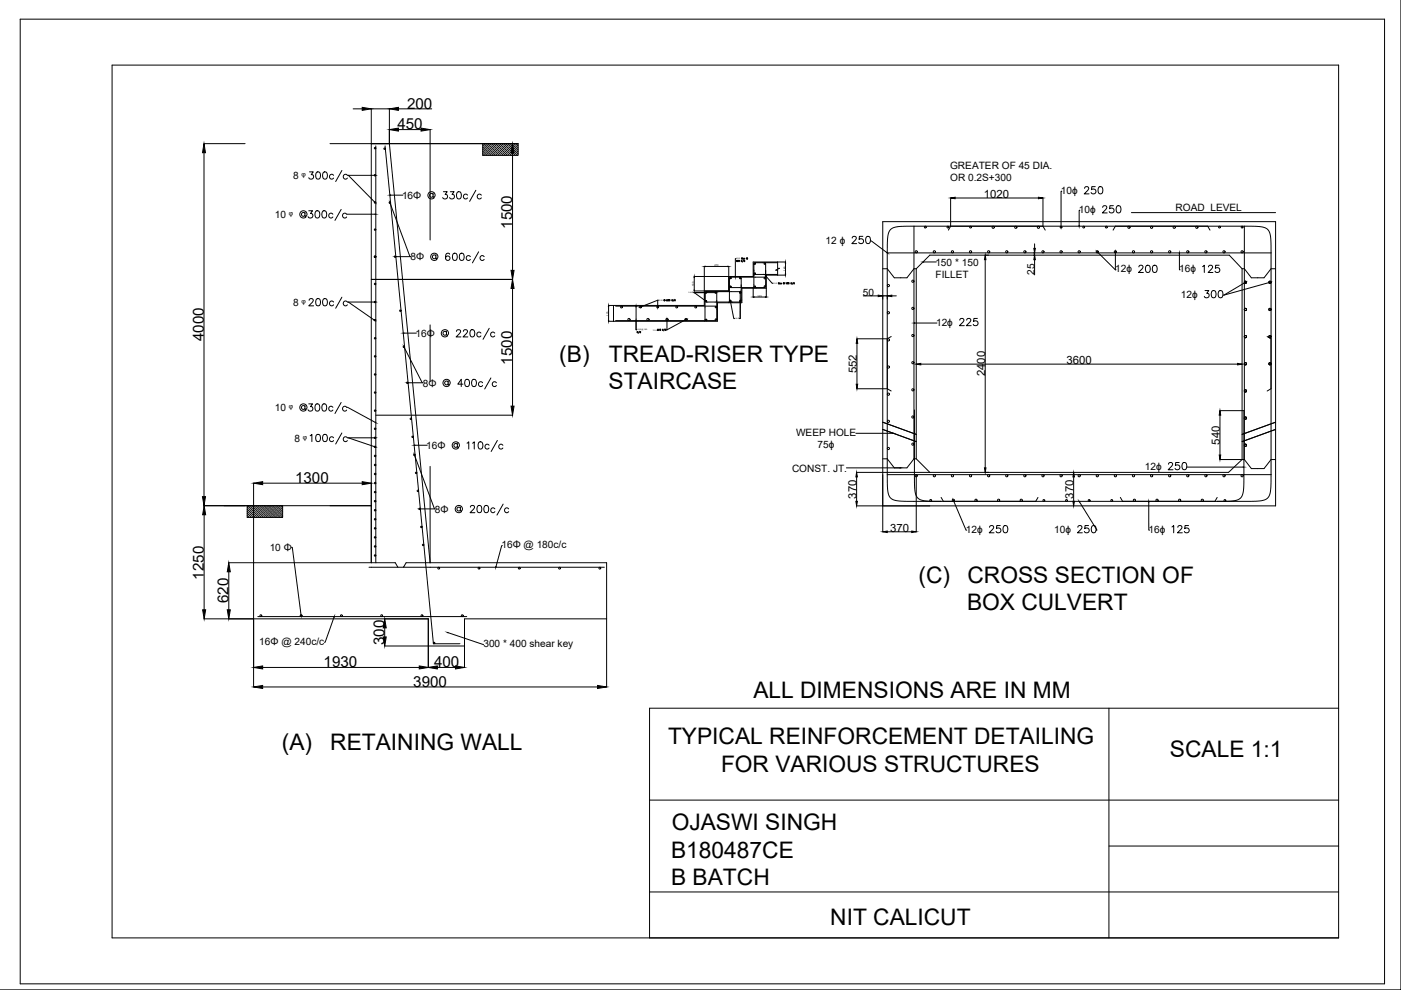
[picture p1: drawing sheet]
<svg xmlns="http://www.w3.org/2000/svg" width="297mm" height="210mm" viewBox="0 0 297 210" stroke-linecap="round" stroke-linejoin="round" font-family="sans-serif">
<!-- layer: 0 -->
<g fill="none" stroke="#000" stroke-width=".21">
<path d="M297 -.1v210h-297M4.3 4.1h289.3v204.5h-289.3zM23.8 13.8h260v185.1h-260zM43.2 30.5h8.8M43.3 32.4v72.9M65.6 36.4h.8l-.4 .6a.51 .51 0 0 1 .4 .9 .51 .51 0 0 1-.9-.2M67.1 36.5a.5 .5 0 0 1 .8 .2l.1 .4a.66 .66 0 0 1-.6 .9 .98 .98 0 0 1-.3-1.5zM68.6 36.5a.5 .5 0 0 1 .7 .2l.1 .4a.66 .66 0 0 1-.6 .9 .98 .98 0 0 1-.2-1.5zM70 30.5h39.8M70.7 37.2a.49 .49 0 0 0-.7-.1 .49 .49 0 0 0 0 .7 .49 .49 0 0 0 .7 0M72.5 36.2l-1.3 2.3M73.7 37.8a.49 .49 0 0 1-.8 0 .49 .49 0 0 1 0-.7 .49 .49 0 0 1 .8 .1h.1l5.6 5.6"/>
<path d="M73.8 37.2h5.6M74.9 23.1h1.9M79.7 30.9v88.4M81.6 30.9l10.3 105.6h5.6M82.6 30.4v-7.3h-3.9v96.2M82.6 30.5l8.6 88.8v-20.4M84.5 23.1h7M84.5 27.5h4.8M91.2 27.5v23.4M102.3 30.5h7.6v2.4h-7.6zM102.3 32.9h.1M102.3 32l.9 .9"/>
<path d="M102.3 31.2l1.8 1.7M102.3 32.5h.1M102.3 31.6l.2 .2M102.4 30.8l.2 .2M102.5 30.5l2.5 2.4M102.5 32.6l.2 .2M102.6 31.9l.2 .2M102.7 31.1l.2 .2M102.9 30.5l.1 .1M102.9 32.2l.3 .2M103 31.4l.3 .3M103.2 30.7l.2 .2"/>
<path d="M103.3 32.5l.2 .2M103.3 30.5l2.5 2.4M103.4 31.8l.2 .2M103.5 31l.2 .2M103.6 32.8l.1 .1M103.7 32.1l.2 .2M103.8 30.5h.1M103.8 31.3l.2 .3M103.9 30.6l.2 .2M104 32.4l.2 .2M104.1 31.7l.2 .2M104.2 30.5l2.5 2.4"/>
<path d="M104.2 30.9l.2 .2M104.3 32.7l.2 .2M104.4 32l.3 .2M104.6 31.2l.2 .2M104.7 30.5l.2 .2M104.8 32.3l.2 .2M104.9 31.6l.2 .2M105 30.8l.2 .2M105.1 30.5l2.5 2.4M105.1 32.6l.2 .2M105.2 31.9l.2 .2M105.3 31.1l.2 .2"/>
<path d="M105.5 30.5l.1 .1M105.5 32.2l.2 .2M105.6 31.4l.2 .3M105.7 30.7l.3 .2M105.8 32.5l.3 .2M105.9 30.5l2.5 2.4M106 31.8l.2 .2M106.1 31l.2 .2M106.2 32.8l.1 .1M106.3 32.1l.2 .2M106.4 30.5h.1M106.4 31.3l.2 .3"/>
<path d="M106.5 30.6l.2 .2M106.6 32.4l.2 .2M106.7 31.7l.2 .2M106.8 30.5l2.5 2.4M106.8 30.9l.2 .2M106.9 32.7l.2 .2M107 32l.2 .2M107.1 31.2l.3 .2M107.2 30.5l.3 .2M107.4 32.3l.2 .2M107.5 31.6l.2 .2M107.6 30.8l.2 .2"/>
<path d="M107.7 30.5l2.2 2.2M107.7 32.6l.2 .2M107.8 31.9l.2 .2M107.9 31.1l.2 .2M108.1 30.5l.1 .1M108.1 32.2l.2 .2M108.2 31.4l.2 .3M108.3 30.7l.2 .2M108.4 32.5l.2 .2M108.5 30.5l1.4 1.3M108.5 31.8l.3 .2M108.6 31l.3 .2"/>
<path d="M108.7 32.4v24.9M108.8 32.8v.1M108.9 32.1l.2 .2M109 30.5h.1M109 31.3l.2 .3M109.1 30.6l.2 .2M109.2 32.4l.2 .2M109.3 31.7l.2 .2M109.4 30.5l.5 .4M109.4 30.9l.2 .2M109.5 32.7l.2 .2M109.6 32l.2 .2"/>
<path d="M109.7 31.2l.2 .2M230 39.9l.2-.3h.3l.3 .3-.2 .5-.7 .7h1M232.2 39.6h-.7l-.1 .6a.54 .54 0 0 1 .8 0 .54 .54 0 0 1-.1 .8 .54 .54 0 0 1-.8-.2M233 39.6a.5 .5 0 0 1 .8 .3v.3a.66 .66 0 0 1-.6 .9 .98 .98 0 0 1-.2-1.5zM78.7 59.2h30M82.7 43.1l4.2 11.3h.2M83.9 54.4h3M92.4 54.3a.4 .4 0 0 0-.6-.2 .4 .4 0 0 0 0 .7 .4 .4 0 0 0 .6-.2M92.4 54.1l.1 .8a.66 .66 0 0 0 .2-1 .66 .66 0 0 0-.9-.1 .77 .77 0 0 0-.4 1.1 .77 .77 0 0 0 1.2 .1M95.3 53.9v-.1a.5 .5 0 0 0-.8 .2 .9 .9 0 0 0 .4 1.2 .48 .48 0 0 0 .5-.4 .48 .48 0 0 0-.4-.5 .48 .48 0 0 0-.5 .4M96.1 53.8a.5 .5 0 0 1 .8 .2v.3a.66 .66 0 0 1-.5 .9 .98 .98 0 0 1-.3-1.4zM97.6 53.8a.5 .5 0 0 1 .7 .2l.1 .3a.66 .66 0 0 1-.6 .9 .98 .98 0 0 1-.2-1.4z"/>
<path d="M99.7 54.4a.49 .49 0 0 0-.7-.1 .49 .49 0 0 0 0 .8 .49 .49 0 0 0 .7-.1M101.5 53.4l-1.3 2.3M102.7 54.4a.49 .49 0 0 0-.8-.1 .49 .49 0 0 0 0 .8 .49 .49 0 0 0 .8-.1M147.2 58.8v2.7M149.3 56.5v8.3h-20.3M149.5 56.5h4.8M154.5 56.5v5.2h-7.3M156.1 54.8h-.2v3.8M156.1 55.2l.1 .3M156.5 55.2l-.2 .1 .2 .2v-.2l-.2 .1M156.9 58.8l.2 .3v4.7l-.1 .2h-7.2l-.3-.2M157.2 54.8h.1"/>
<path d="M157.2 54.7l.1 .2M157.3 55.3h-.2l.1 .2 .1-.1M157.4 54.7h.1M157.4 54.8v.1M157.5 54.8h.1l-.1 .1h.2M157.7 55.1l-.3 .5M157.9 54.8l-.2 .1M157.9 55.3h-.2l.1 .2 .1-.1M158.4 54.8h-.1h.1M158.4 54.7l.1 .2-.1-.2-.2 .1 .3 .1M159.8 57.9l.3 .3h4.8M162 55.7l.3 .3v4.7l-.1 .2-7.3 .1-.2-.3"/>
<path d="M162.3 59.1l-.2-.3h-7.3l-.1 .3v4.9M162.4 58.6l1.3 1.5h.2M164.9 55.7h-4.8l-.2 .1-.1 4.9 .3 .3M164.9 55.6v1.3h.4l-.8 .4h.4v1M165 59.9l.1 .3M165.2 59.9h.1M166.2 60l.1 .1-.1-.2-.2 .2 .3 .1M166.5 55.7v2.4M166.6 55.6h-6.9v3h-12.5M166.6 58.3h-4.1v4.7M166.6 60l.1 .2M167 60l-.2 .1 .2 .1v-.1h-.2"/>
<path d="M167.9 60h-.2v.2l.2-.1M168.2 59.9l-.3 .4M168.5 60h-.3l.1 .2 .2-.1M188.1 53.6v47M188.1 53.6h81.4M188.1 57l1.5 1.9h2.7l1.5-1.9h.5M193.8 48l-3.6 .1-.8 .2-.6 .4-.3 .5-.3 .9-.1 3.5M193.8 48v49.3M193.8 48h70M194.3 57v40.3M194.3 57l2.8-2.9h63.5l2.7 2.9v40.4M195.8 55.5h2.7"/>
<path d="M201.6 42v6l-.5 .8M202.5 42h17.7M208.9 55.1v44.1M219.4 51.7v1M219.4 53.6v.5M219.4 55.1v3.2M221.1 42v6l.5 .8M239.9 45.1h30.5M256.1 48l.4 .8M263.8 48l3.5 .1 .9 .2 .6 .4 .4 .5 .2 .9 .1 3.5M263.8 48v49.4M269.5 53.6v47"/>
<path d="M65.5 63.7l.3-.4h.3l.3 .3-.2 .5-.7 .7h1M67.1 63.4a.5 .5 0 0 1 .8 .2l.1 .4a.66 .66 0 0 1-.6 .8 .98 .98 0 0 1-.3-1.4zM68.6 63.4a.5 .5 0 0 1 .7 .2l.1 .4a.66 .66 0 0 1-.6 .8 .98 .98 0 0 1-.2-1.4zM70.7 64a.49 .49 0 0 0-.7 0 .49 .49 0 0 0 0 .7 .49 .49 0 0 0 .7-.1M72.5 63l-1.3 2.4M73.7 64.6a.49 .49 0 0 1-.8 .1 .49 .49 0 0 1 0-.7 .49 .49 0 0 1 .8 0h.1l5.5 3.8M73.8 64h5.6M85.7 73.6l3.8 7.6h.2M91.2 68.9v12M108.7 61.2v24.9M129 65v2.9M130.1 64.8v3.3"/>
<path d="M130.5 64.9h21.2l.3 .3M130.5 68h19.3M139.4 69.9h.2l-.2 .2h.2M139.4 63.7v1.3M139.6 63.7l-3.7 1.3M139.7 69.8v.3M140.6 69.9h-.2l.1 .2 .1-.1M140.9 63.7l-.1-.1 .2 .1v-.2l-.2 .1v.2h.2M141 69.7l-.3 .5M141.2 69.9h-.2l.1 .2 .1-.1M141.3 63.6h.2l-.2 .2h.2M141.4 67.9v2"/>
<path d="M142.6 63.6h-.2l.1 .2 .1-.1M142.9 63.5l-.2 .4M143.2 63.6h-.2v.2l.2-.1M145.3 67.8l-4 2.1M147 62l2.6 1.8M147.2 62h4.4M149.8 68h.1M151.7 61.8l.3 .3v5.6l-.3 .3h-2.1l-.1-.2v-5.7l.1-.2 7.3-.1 .2 .3M154.7 63.8l.2 .2M154.9 64l.7 3.5h.1M156.9 62.1v5.4M157 64l-.1 3.5h-.1"/>
<path d="M159.7 61.1v1.9M159.9 63h2.4M162.5 61.1h-5.2v3.1h-5.2v3.9h-23.1M165 60h.1M165.2 60v.2M165.3 60.1l.1-.1-.1 .2h.2M165.7 60.1l-.2 .1M166.2 60l-.1 .1h.1M181.7 72.8v8.7M183 62.7h3.2M187.2 62.7h.9M188.9 71.4l-.8 .4h-6.4"/>
<path d="M189.1 62.7h.9M195.2 77.2h67.2M268.7 71.4l.8 .4M64.7 86.2a.4 .4 0 0 0-.6-.1 .4 .4 0 0 0 0 .6 .4 .4 0 0 0 .6-.1M64.7 86v.8a.66 .66 0 0 0 .2-.9 .66 .66 0 0 0-.9-.2 .77 .77 0 0 0-.3 1.2 .77 .77 0 0 0 1.2 0M65.5 85.6h.8l-.5 .6a.51 .51 0 0 1 .4 .8 .51 .51 0 0 1-.9-.1M67 85.7a.5 .5 0 0 1 .7 .2l.1 .4a.66 .66 0 0 1-.6 .9 .98 .98 0 0 1-.2-1.5zM68.5 85.7a.5 .5 0 0 1 .7 .2l.1 .4a.66 .66 0 0 1-.6 .9 .98 .98 0 0 1-.2-1.5zM70.6 86.4a.49 .49 0 0 0-.7-.1 .49 .49 0 0 0 0 .7 .49 .49 0 0 0 .7-.1M72.3 85.3l-1.3 2.4M73.5 86.9a.49 .49 0 0 1-.7 .1 .49 .49 0 0 1 0-.7 .49 .49 0 0 1 .7 .1l6.1 3.2M79.7 88h29"/>
<path d="M86.5 81.2h3M87.9 96.6l4.2 11.3h.2M95 81a.4 .4 0 0 0-.6-.1 .4 .4 0 0 0 0 .6 .4 .4 0 0 0 .6-.1M95 80.8l.1 .8a.66 .66 0 0 0 .2-.9 .66 .66 0 0 0-.9-.2 .77 .77 0 0 0-.4 1.1 .77 .77 0 0 0 1.2 .1M98.2 81.4h-1.1l.7-1v1.6M98.7 80.5a.5 .5 0 0 1 .8 .2v.4a.66 .66 0 0 1-.5 .9 .98 .98 0 0 1-.3-1.5zM100.2 80.5a.5 .5 0 0 1 .7 .2l.1 .4a.66 .66 0 0 1-.6 .9 .98 .98 0 0 1-.2-1.5zM102.3 81.2a.49 .49 0 0 0-.7-.1 .49 .49 0 0 0 0 .7 .49 .49 0 0 0 .7-.1M104.1 80.1l-1.3 2.4M105.3 81.2a.49 .49 0 0 0-.8-.1 .49 .49 0 0 0 0 .7 .49 .49 0 0 0 .8-.1M179.5 99.2h11.3M181.5 91.9h7.8"/>
<path d="M181.7 82.4h6.4l.8 .5M187.2 97.3h.9l1.5 1.9h2.7l1.5-1.9M187.2 91l7.1 2.6M187.2 89.5l7.1 2.6M193.8 97.3h.5M193.9 86.9v15.4l.2 2.5 .5 .8 .8 .5 1.3 .2h2.8M194.3 97.3l2.8 2.9M251.7 99h11.9M258.6 87.1h5.1M258.7 88v8.5M263.7 87.1v10.3M269.5 82.4l-.8 .5"/>
<path d="M270.4 97.4h-.9l-1.5 2h-2.7M270.4 91l-7.1 2.6M270.4 89.5l-7.1 2.6M43.2 107.2h35.5M43.3 109.1v20.2M48.5 119.3h35.3l.6 1M52.4 107.2h7.5v2.5h-7.5zM52.4 109.7h.1M52.4 108.8l.9 .9M52.4 107.9l1.8 1.8M52.4 109.2l.1 .1M52.4 108.4l.2 .1"/>
<path d="M52.5 107.6l.2 .2M52.6 107.2l2.4 2.5M52.6 109.4l.2 .2M52.7 108.6l.2 .3M52.8 107.9l.2 .2M53 107.2l.1 .1M53 109l.2 .2M53.1 108.2l.2 .2M53.2 107.5l.2 .2M53.3 109.3l.2 .2M53.4 107.2l2.5 2.5M53.4 108.5l.3 .2"/>
<path d="M53.5 107.8l.3 .2M53.7 109.6v.1M53.8 108.9l.2 .2M53.8 102.4v43.3M53.9 107.2h.1M53.9 108.1l.2 .2M54 107.3l.2 .3M54.1 109.2l.2 .2M54.2 108.4l.2 .2M54.3 107.2l2.5 2.5M54.3 107.7l.2 .2M54.4 109.5l.2 .2"/>
<path d="M54.5 108.7l.2 .3M54.6 108l.2 .2M54.7 107.2l.2 .3M54.8 109.1l.3 .2M54.9 108.3l.3 .2M55.1 107.6l.2 .2M55.1 107.2l2.5 2.5M55.2 109.4l.2 .2M55.3 108.6l.2 .3M55.4 107.9l.2 .2M55.6 107.2l.1 .1M55.6 109l.2 .2"/>
<path d="M55.7 102.4h21.1M55.7 108.2l.2 .2M55.8 107.5l.2 .2M55.9 109.3l.2 .2M56 107.2l2.5 2.5M56 108.5l.2 .2M56.1 107.8l.2 .2M56.2 109.6l.1 .1M56.3 108.9l.3 .2M56.4 107.2h.1M56.5 108.1l.2 .2M56.6 107.3l.2 .3"/>
<path d="M56.7 109.2l.2 .2M56.8 108.4l.2 .2M56.9 107.2l2.4 2.5M56.9 107.7l.2 .2M57 109.5l.2 .2M57.1 108.7l.2 .3M57.2 108l.2 .2M57.3 107.2l.2 .3M57.4 109.1l.2 .2M57.5 108.3l.2 .2M57.6 107.6l.3 .2M57.7 107.2l2.2 2.2"/>
<path d="M57.7 109.4l.3 .2M57.9 108.6l.2 .3M58 107.9l.2 .2M58.2 107.2l.1 .1M58.2 109l.2 .2M58.3 108.2l.2 .2M58.4 107.5l.2 .2M58.5 109.3l.2 .2M58.6 107.2l1.3 1.4M58.6 108.5l.2 .2M58.7 107.8l.2 .2M58.8 109.6l.1 .1"/>
<path d="M58.9 108.9l.2 .2M59 107.2h.1M59 108.1l.3 .2M59.1 107.3l.3 .3M59.3 109.2l.2 .2M59.4 108.4l.2 .2M59.5 107.2l.4 .5M59.5 107.7l.2 .2M59.6 109.5l.2 .2M59.7 108.7l.2 .3M59.8 108l.1 .1M59.9 107.2v.1"/>
<path d="M61.8 116.1h.2l1.8 14.3M89.1 107.9h3M97.6 107.8a.4 .4 0 0 0-.6-.2 .4 .4 0 0 0 0 .6 .4 .4 0 0 0 .6-.1M97.6 107.5l.1 .8a.66 .66 0 0 0 .2-.9 .66 .66 0 0 0-.9-.2 .77 .77 0 0 0-.4 1.2 .77 .77 0 0 0 1.2 .1M99.7 107.5l.3-.3h.5l.1 .3-.2 .5-.7 .7h1M101.3 107.2a.5 .5 0 0 1 .8 .3v.3a.66 .66 0 0 1-.5 .9 .98 .98 0 0 1-.3-1.5zM102.8 107.2a.5 .5 0 0 1 .7 .3l.1 .3a.66 .66 0 0 1-.6 .9 .98 .98 0 0 1-.2-1.5zM104.9 107.9a.49 .49 0 0 0-.7-.1 .49 .49 0 0 0 0 .8 .49 .49 0 0 0 .7-.1M106.5 115.7h-.1l-1.2 4.4M106.7 106.9l-1.3 2.3M107.8 107.9a.49 .49 0 0 0-.7-.1 .49 .49 0 0 0 0 .8 .49 .49 0 0 0 .7-.1M181.6 107.3h88.8v-60.3h-83.2v65.8"/>
<path d="M181.6 100.2h78.9M181.6 101.1v5.2M188.1 100.6l.1 3.4 .2 .9 .3 .6 .6 .4 .7 .2 3 .2 73.8-.1 1.5-.3 .8-.8 .3-1.4 .1-3.1M188.1 100.6h81.4M188.1 112.8h5.2M194.3 100.6v12.2M220.1 105.5l-.5 .8M227.6 101.1v5.2M237.5 105.5l.5 .8M243.6 106.4v6h.1M248.5 111.7l.3-.3v1.6M249.7 111.8l.3-.4h.3l.3 .3-.2 .5-.8 .8h1.1"/>
<path d="M252 111.4h-.7l-.1 .7a.54 .54 0 0 1 .8 0 .54 .54 0 0 1-.1 .8 .54 .54 0 0 1-.8-.2M258.1 105.5l-.5 .8M263.7 100.6l-.1 3.6-.2 .8-.4 .6-.5 .4-.9 .2-3.5 .1M43.3 131.2h47.5v10.3M48.5 121.2v8.1M54.7 130.7h44.3M70.8 130.9l-1.9 5.3h-.1M78.2 120.3h49.9M81.5 137h17M81.6 133.1v1.9M85.6 120.3l.5-1h42.5v26.4M95 134.1l7.5 2.5"/>
<path d="M128.6 131.2h-30.1v10.3M55.7 141.5h33.2M55.7 145.7h71M92.7 141.5h3.9M235.1 150.2v48.7M283.8 150.2h-146.1v48.7M137.7 169.6h146.1M235.1 179.4h48.7M137.7 189.1h146.1"/>
<circle cx="79.5" cy="37.2" r=".15"/>
<circle cx="79.5" cy="31.4" r=".15"/>
<circle cx="81.5" cy="31.5" r=".15"/>
<circle cx="79.5" cy="54.4" r=".15"/>
<circle cx="83.8" cy="54.4" r=".15"/>
<circle cx="154.9" cy="58.9" r=".15"/>
<circle cx="156.7" cy="55.3" r=".13"/>
<circle cx="156.9" cy="59" r=".15"/>
<circle cx="160" cy="55.9" r=".15"/>
<circle cx="160" cy="58" r=".15"/>
<circle cx="162.1" cy="55.9" r=".15"/>
<circle cx="162.1" cy="59" r=".15"/>
<circle cx="193.5" cy="59.6" r=".23"/>
<circle cx="194.3" cy="53.4" r=".23"/>
<circle cx="196.2" cy="48.2" r=".19"/>
<circle cx="198.1" cy="53.4" r=".23"/>
<circle cx="201" cy="48.2" r=".19"/>
<circle cx="201.9" cy="53.4" r=".23"/>
<circle cx="205.8" cy="53.4" r=".23"/>
<circle cx="205.8" cy="48.2" r=".19"/>
<circle cx="209.6" cy="53.4" r=".23"/>
<circle cx="210.6" cy="48.2" r=".23"/>
<circle cx="213.5" cy="53.4" r=".23"/>
<circle cx="215.4" cy="48.2" r=".23"/>
<circle cx="217.3" cy="53.4" r=".23"/>
<circle cx="220.2" cy="48.2" r=".23"/>
<circle cx="221.1" cy="53.4" r=".23"/>
<circle cx="225" cy="53.4" r=".23"/>
<circle cx="225" cy="48.2" r=".19"/>
<circle cx="228.8" cy="53.4" r=".23"/>
<circle cx="244.2" cy="48.2" r=".23"/>
<circle cx="249" cy="48.2" r=".23"/>
<circle cx="253.8" cy="48.2" r=".23"/>
<circle cx="258.5" cy="48.1" r=".19"/>
<circle cx="263.3" cy="48.1" r=".19"/>
<circle cx="263.3" cy="53.4" r=".23"/>
<circle cx="79.5" cy="71.7" r=".15"/>
<circle cx="79.5" cy="75.6" r=".15"/>
<circle cx="79.5" cy="60.2" r=".15"/>
<circle cx="79.5" cy="64" r=".15"/>
<circle cx="79.5" cy="79.4" r=".15"/>
<circle cx="79.5" cy="67.9" r=".15"/>
<circle cx="84.9" cy="65.9" r=".15"/>
<circle cx="131.8" cy="65.1" r=".19"/>
<circle cx="139.4" cy="65.1" r=".19"/>
<circle cx="140" cy="69.9" r=".13"/>
<circle cx="141.4" cy="67.7" r=".23"/>
<circle cx="141.7" cy="63.6" r=".13"/>
<circle cx="142" cy="63.6" r=".13"/>
<circle cx="143.5" cy="65.1" r=".19"/>
<circle cx="145.4" cy="67.7" r=".23"/>
<circle cx="147.5" cy="65.1" r=".19"/>
<circle cx="149.7" cy="62" r=".15"/>
<circle cx="149.7" cy="63.9" r=".15"/>
<circle cx="149.7" cy="67.8" r=".15"/>
<circle cx="151.8" cy="62" r=".15"/>
<circle cx="151.8" cy="67.8" r=".15"/>
<circle cx="151.8" cy="65.1" r=".15"/>
<circle cx="154.8" cy="60.8" r=".15"/>
<circle cx="154.9" cy="63.8" r=".15"/>
<circle cx="156.9" cy="62" r=".15"/>
<circle cx="157" cy="63.8" r=".15"/>
<circle cx="160" cy="60.8" r=".15"/>
<circle cx="162.2" cy="60.7" r=".15"/>
<circle cx="167.2" cy="60.1" r=".13"/>
<circle cx="188.3" cy="66.3" r=".23"/>
<circle cx="188.3" cy="60.5" r=".23"/>
<circle cx="188.3" cy="72.1" r=".23"/>
<circle cx="188.3" cy="77.8" r=".23"/>
<circle cx="193.5" cy="76.9" r=".23"/>
<circle cx="264.1" cy="71.4" r=".23"/>
<circle cx="264.1" cy="77.1" r=".23"/>
<circle cx="269.3" cy="71.4" r=".23"/>
<circle cx="269.3" cy="77.1" r=".23"/>
<circle cx="79.5" cy="87.1" r=".15"/>
<circle cx="79.5" cy="98.6" r=".15"/>
<circle cx="79.5" cy="83.2" r=".15"/>
<circle cx="86.4" cy="81.2" r=".15"/>
<circle cx="87.1" cy="88.8" r=".15"/>
<circle cx="188.3" cy="89.3" r=".23"/>
<circle cx="188.3" cy="95.1" r=".23"/>
<circle cx="188.3" cy="83.6" r=".23"/>
<circle cx="193.5" cy="82.7" r=".23"/>
<circle cx="193.5" cy="88.4" r=".23"/>
<circle cx="193.5" cy="94.2" r=".23"/>
<circle cx="264.1" cy="82.9" r=".23"/>
<circle cx="264.1" cy="88.6" r=".23"/>
<circle cx="264.1" cy="94.4" r=".23"/>
<circle cx="79.5" cy="108.2" r=".15"/>
<circle cx="79.5" cy="106.3" r=".15"/>
<circle cx="79.5" cy="100.5" r=".15"/>
<circle cx="79.5" cy="104.3" r=".15"/>
<circle cx="79.5" cy="102.4" r=".15"/>
<circle cx="79.5" cy="115.9" r=".15"/>
<circle cx="79.5" cy="112" r=".15"/>
<circle cx="79.5" cy="110.1" r=".15"/>
<circle cx="79.5" cy="113.9" r=".15"/>
<circle cx="79.5" cy="117.8" r=".15"/>
<circle cx="88.2" cy="100.3" r=".15"/>
<circle cx="88.6" cy="104.1" r=".15"/>
<circle cx="89" cy="107.9" r=".15"/>
<circle cx="89.3" cy="111.7" r=".15"/>
<circle cx="89.7" cy="115.5" r=".15"/>
<circle cx="194.3" cy="100.9" r=".23"/>
<circle cx="198.1" cy="100.9" r=".23"/>
<circle cx="201.9" cy="100.9" r=".23"/>
<circle cx="205.8" cy="100.9" r=".23"/>
<circle cx="209.6" cy="100.9" r=".23"/>
<circle cx="213.5" cy="100.9" r=".23"/>
<circle cx="217.3" cy="100.9" r=".23"/>
<circle cx="221.1" cy="100.9" r=".23"/>
<circle cx="221.3" cy="106.1" r=".19"/>
<circle cx="225" cy="100.9" r=".23"/>
<circle cx="228.8" cy="100.9" r=".23"/>
<circle cx="232.6" cy="100.9" r=".23"/>
<circle cx="236.5" cy="100.9" r=".23"/>
<circle cx="240.3" cy="100.9" r=".23"/>
<circle cx="240.5" cy="106.1" r=".23"/>
<circle cx="244.2" cy="100.9" r=".23"/>
<circle cx="245.3" cy="106.1" r=".23"/>
<circle cx="250.1" cy="106.1" r=".23"/>
<circle cx="254.9" cy="106.1" r=".23"/>
<circle cx="259.7" cy="106.1" r=".19"/>
<circle cx="55.3" cy="130.5" r=".19"/>
<circle cx="63.8" cy="130.5" r=".19"/>
<circle cx="72.4" cy="130.5" r=".19"/>
<circle cx="80.9" cy="130.5" r=".19"/>
<circle cx="89.5" cy="130.5" r=".19"/>
<circle cx="92" cy="136.3" r=".15"/>
<circle cx="93" cy="120.5" r=".19"/>
<circle cx="98" cy="130.5" r=".19"/>
<circle cx="101.6" cy="120.5" r=".19"/>
<circle cx="110.1" cy="120.5" r=".19"/>
<circle cx="118.6" cy="120.5" r=".19"/>
<circle cx="127.2" cy="120.5" r=".19"/>
</g>
<g fill="#000" stroke="#000" stroke-width=".21">
<path d="M43.3 30.5l.3 1.9h-.7zM76.8 22.8l1.9 .3-1.9 .3zM79.4 37.2h.1zM82.6 23.1l1.9-.3v.6zM82.6 27.5l1.9-.3v.6zM89.3 27.2l1.9 .3-1.9 .3zM108.7 30.5l.3 1.9h-.6zM83.8 54.4h.1zM108.4 57.3h.6l-.3 1.9zM147.2 58.6v.2zM149.3 56.5h.2zM154.3 56.5h.2z"/>
<path d="M155.9 58.6v.2zM162.3 58.5l.1 .1zM166.5 55.6v.1zM166.5 58.1v.2zM195.7 55.5h.1zM201.6 42l.9-.2v.3zM208.9 54.1l.1 1h-.3zM219.2 52.7h.3l-.1 .9zM219.4 54.1l.1 1h-.3zM220.2 41.8l.9 .2-.9 .1zM224.9 48l.1 .2zM79.3 67.8l.1 .1z"/>
<path d="M79.4 64h.1zM108.7 59.2l.3 2h-.6zM129 64.8v.2zM129 67.9v.2zM139.4 65v.1zM141.4 67.7v.2zM145.3 67.8l.1-.1zM147.2 61.5v.2zM149.5 62h.2zM149.6 63.8l.1 .1zM151.6 62h.2zM154.9 63.8v.2z"/>
<path d="M156.9 62l.1 .1zM157 63.8l-.1 .2zM159.7 63h.2zM162.3 62.9l.2 .1zM181.7 71.8l.2 1h-.4zM186.2 62.6l1 .1-1 .2zM188.1 62.7l1-.1v.3zM194.3 77.2l.9-.2v.4zM262.4 77l.9 .2-.9 .2zM86.4 81.2h.1zM108.4 86.1h.6l-.3 1.9zM181.5 81.5h.4l-.2 .9z"/>
<path d="M189.3 91.8l.1 .1zM190.8 99.2h.1zM208.7 99.2h.3l-.1 1zM258.7 87.1l.1 .9h-.3zM42.9 105.3h.7l-.3 1.9zM43.3 107.2l.3 1.9h-.6zM53.8 102.4l1.9-.3v.7zM76.8 102.1l1.9 .3-1.9 .4zM89 107.9h.1zM181.6 100.2l.2 .9h-.3zM181.5 106.3h.3l-.2 1zM187.2 112.8l.9-.2v.3z"/>
<path d="M193.3 112.6l1 .2-1 .1zM227.6 100.2l.2 .9h-.3zM243.6 106.3v.1zM43 129.3h.6l-.3 1.9zM48.5 119.3l.3 1.9h-.6zM48.2 129.3h.6l-.3 1.9zM63.8 130.4v.1zM70.9 130.7l-.1 .1zM81.2 135h.7l-.3 2zM81.6 131.2l.3 1.9h-.7zM94.8 134.1l.2 .1zM105.1 120.1v.2z"/>
<path d="M53.8 141.5l1.9-.3v.6zM53.8 145.7l1.9-.4v.7zM88.9 141.2l1.9 .3-1.9 .3zM90.8 141.5l1.9-.3v.6zM96.6 141.2l1.9 .3-1.9 .3zM126.7 145.3l1.9 .4-1.9 .3z"/>
</g>
<text font-size="11.5" x="201.1" y="114.3">250</text>
<text font-size="8.4" x="227.9" y="49.4">250</text>
<g font-size="7.9">
<text x="231.8" y="58.9">200</text>
<text x="233.9" y="114.3" transform="rotate(-90 233.9 114.3)">250</text>
</g>
<text font-size="7.5" x="249.1" y="58.9">125</text>
<g font-size="7.1">
<text x="179.6" y="55">250</text>
<text x="254.4" y="64.6">300</text>
</g>
<text font-size="6.2" x="64.9" y="96">100c/c</text>
<g font-size="5.7">
<text x="62.8" y="48">@300c/c</text>
<text x="81.8" y="44.1">@ 330c/c</text>
<text x="86.8" y="97">@ 110c/c</text>
</g>
<text font-size="5.3" x="84.7" y="73">@ 220c/c</text>
<g font-size="4.8">
<text x="118.6" y="76.8">(B)</text>
<text x="129.1" y="76.8">TREAD-RISER TYPE</text>
<text x="129" y="82.6">STAIRCASE</text>
<text x="194.7" y="123.6">(C)</text>
<text x="205.1" y="123.6">CROSS SECTION OF</text>
<text x="205" y="129.4">BOX CULVERT</text>
<text x="159.7" y="147.9">ALL DIMENSIONS ARE IN MM</text>
<text x="59.8" y="159">(A)</text>
<text x="70" y="159">RETAINING WALL</text>
<text x="141.6" y="157.8">TYPICAL REINFORCEMENT DETAILING</text>
<text x="248" y="160.6">SCALE 1:1</text>
<text x="152.9" y="163.6">FOR VARIOUS STRUCTURES</text>
<text x="142.4" y="176.1">OJASWI SINGH</text>
<text x="142.3" y="181.9">B180487CE</text>
<text x="142.3" y="187.7">B BATCH</text>
<text x="176" y="196.2">NIT CALICUT</text>
</g>
<g font-size="4.4">
<text x="193" y="70.2">225</text>
<text x="246.9" y="100.9">250</text>
</g>
<text font-size="4" x="137.2" y="72" transform="rotate(-90 137.2 72)">C/C</text>
<g font-size="3.2">
<text x="86.3" y="23">200</text>
<text x="84.2" y="27.4">450</text>
<text x="108.6" y="48.5" transform="rotate(-90 108.6 48.5)">1500</text>
<text x="43.2" y="72.4" transform="rotate(-90 43.2 72.4)">4000</text>
<text x="108.6" y="77.3" transform="rotate(-90 108.6 77.3)">1500</text>
<text x="62.6" y="102.4">1300</text>
<text x="43.2" y="122.9" transform="rotate(-90 43.2 122.9)">1250</text>
<text x="48.5" y="127.9" transform="rotate(-90 48.5 127.9)">620</text>
<text x="81.5" y="136.8" transform="rotate(-90 81.5 136.8)">300</text>
<text x="68.6" y="141.5">1930</text>
<text x="92" y="141.5">400</text>
<text x="87.6" y="145.6">3900</text>
</g>
<g font-size="2.4">
<text x="208.6" y="41.9">1020</text>
<text x="226.1" y="77.2">3600</text>
<text x="181.6" y="79.1" transform="rotate(-90 181.6 79.1)">552</text>
<text x="208.8" y="79.8" transform="rotate(-90 208.8 79.8)">2400</text>
<text x="258.6" y="94.3" transform="rotate(-90 258.6 94.3)">540</text>
<text x="181.6" y="105.7" transform="rotate(-90 181.6 105.7)">370</text>
<text x="227.6" y="105.7" transform="rotate(-90 227.6 105.7)">370</text>
<text x="188.7" y="112.7">370</text>
</g>
<g font-size="2.1">
<text x="201.4" y="35.8">GREATER OF 45 DIA.</text>
<text x="62.1" y="38">8 ᵠ</text>
<text x="201.4" y="38.4">OR 0.2S+300</text>
<text x="224.9" y="41.1">10ɸ</text>
<text x="58.2" y="46.2">10 ᵠ</text>
<text x="85.2" y="42.2">16Φ</text>
<text x="228.8" y="45.1">10ɸ</text>
<text x="249.2" y="44.8">ROAD LEVEL</text>
<text x="175.1" y="51.7">12 ɸ</text>
<text x="87" y="55.2">8Φ</text>
<text x="198.3" y="56.3">150 * 150</text>
<text x="198.4" y="58.9">FILLET</text>
<text x="219.3" y="58.3" transform="rotate(-90 219.3 58.3)">25</text>
<text x="236.4" y="57.8">12ɸ</text>
<text x="250" y="57.8">16ɸ</text>
<text x="62.1" y="64.8">8 ᵠ</text>
<text x="182.9" y="62.7">50</text>
<text x="250.4" y="63.1">12ɸ</text>
<text x="88.1" y="71.4">16Φ</text>
<text x="198.5" y="69.1">12ɸ</text>
<text x="89.6" y="82">8Φ</text>
<text x="58.2" y="87.2">10 ᵠ</text>
<text x="62.4" y="93.6">8 ᵠ</text>
<text x="90.4" y="95.2">16Φ</text>
<text x="168.8" y="92.4">WEEP HOLE</text>
<text x="173.3" y="95">75ɸ</text>
<text x="167.9" y="100">CONST. JT.</text>
<text x="242.7" y="99.6">12ɸ</text>
<text x="92.2" y="108.7">8Φ</text>
<text x="204.8" y="113">12ɸ</text>
<text x="223.5" y="113">10ɸ</text>
<text x="243.5" y="113">16ɸ</text>
<text x="57.2" y="116.8">10 Φ</text>
<text x="106.3" y="116.3">16Φ @ 180c/c</text>
<text x="55" y="136.8">16Φ @ 240c/c</text>
<text x="102.5" y="137.2">300 * 400 shear key</text>
</g>
<g font-size=".5">
<text x="151.5" y="56.5">270</text>
<text x="166.5" y="57.4" transform="rotate(-90 166.5 57.4)">145</text>
<text x="147.2" y="60.6" transform="rotate(-90 147.2 60.6)">160</text>
<text x="160.6" y="63">145</text>
<text x="129" y="66.9" transform="rotate(-90 129 66.9)">175</text>
</g>
<g font-size=".4">
<text x="156.1" y="54.9">12 Φ</text>
<text x="139.6" y="63.8">10 Φ</text>
<text x="146" y="62.2">3-8 Φ</text>
<text x="163.9" y="60.2">12 Φ</text>
<text x="135.1" y="70">10 Φ @ 160</text>
<text x="138.4" y="70.1">12 Φ</text>
<text x="155.7" y="67.7">3-8 Φ</text>
</g>
</svg>
